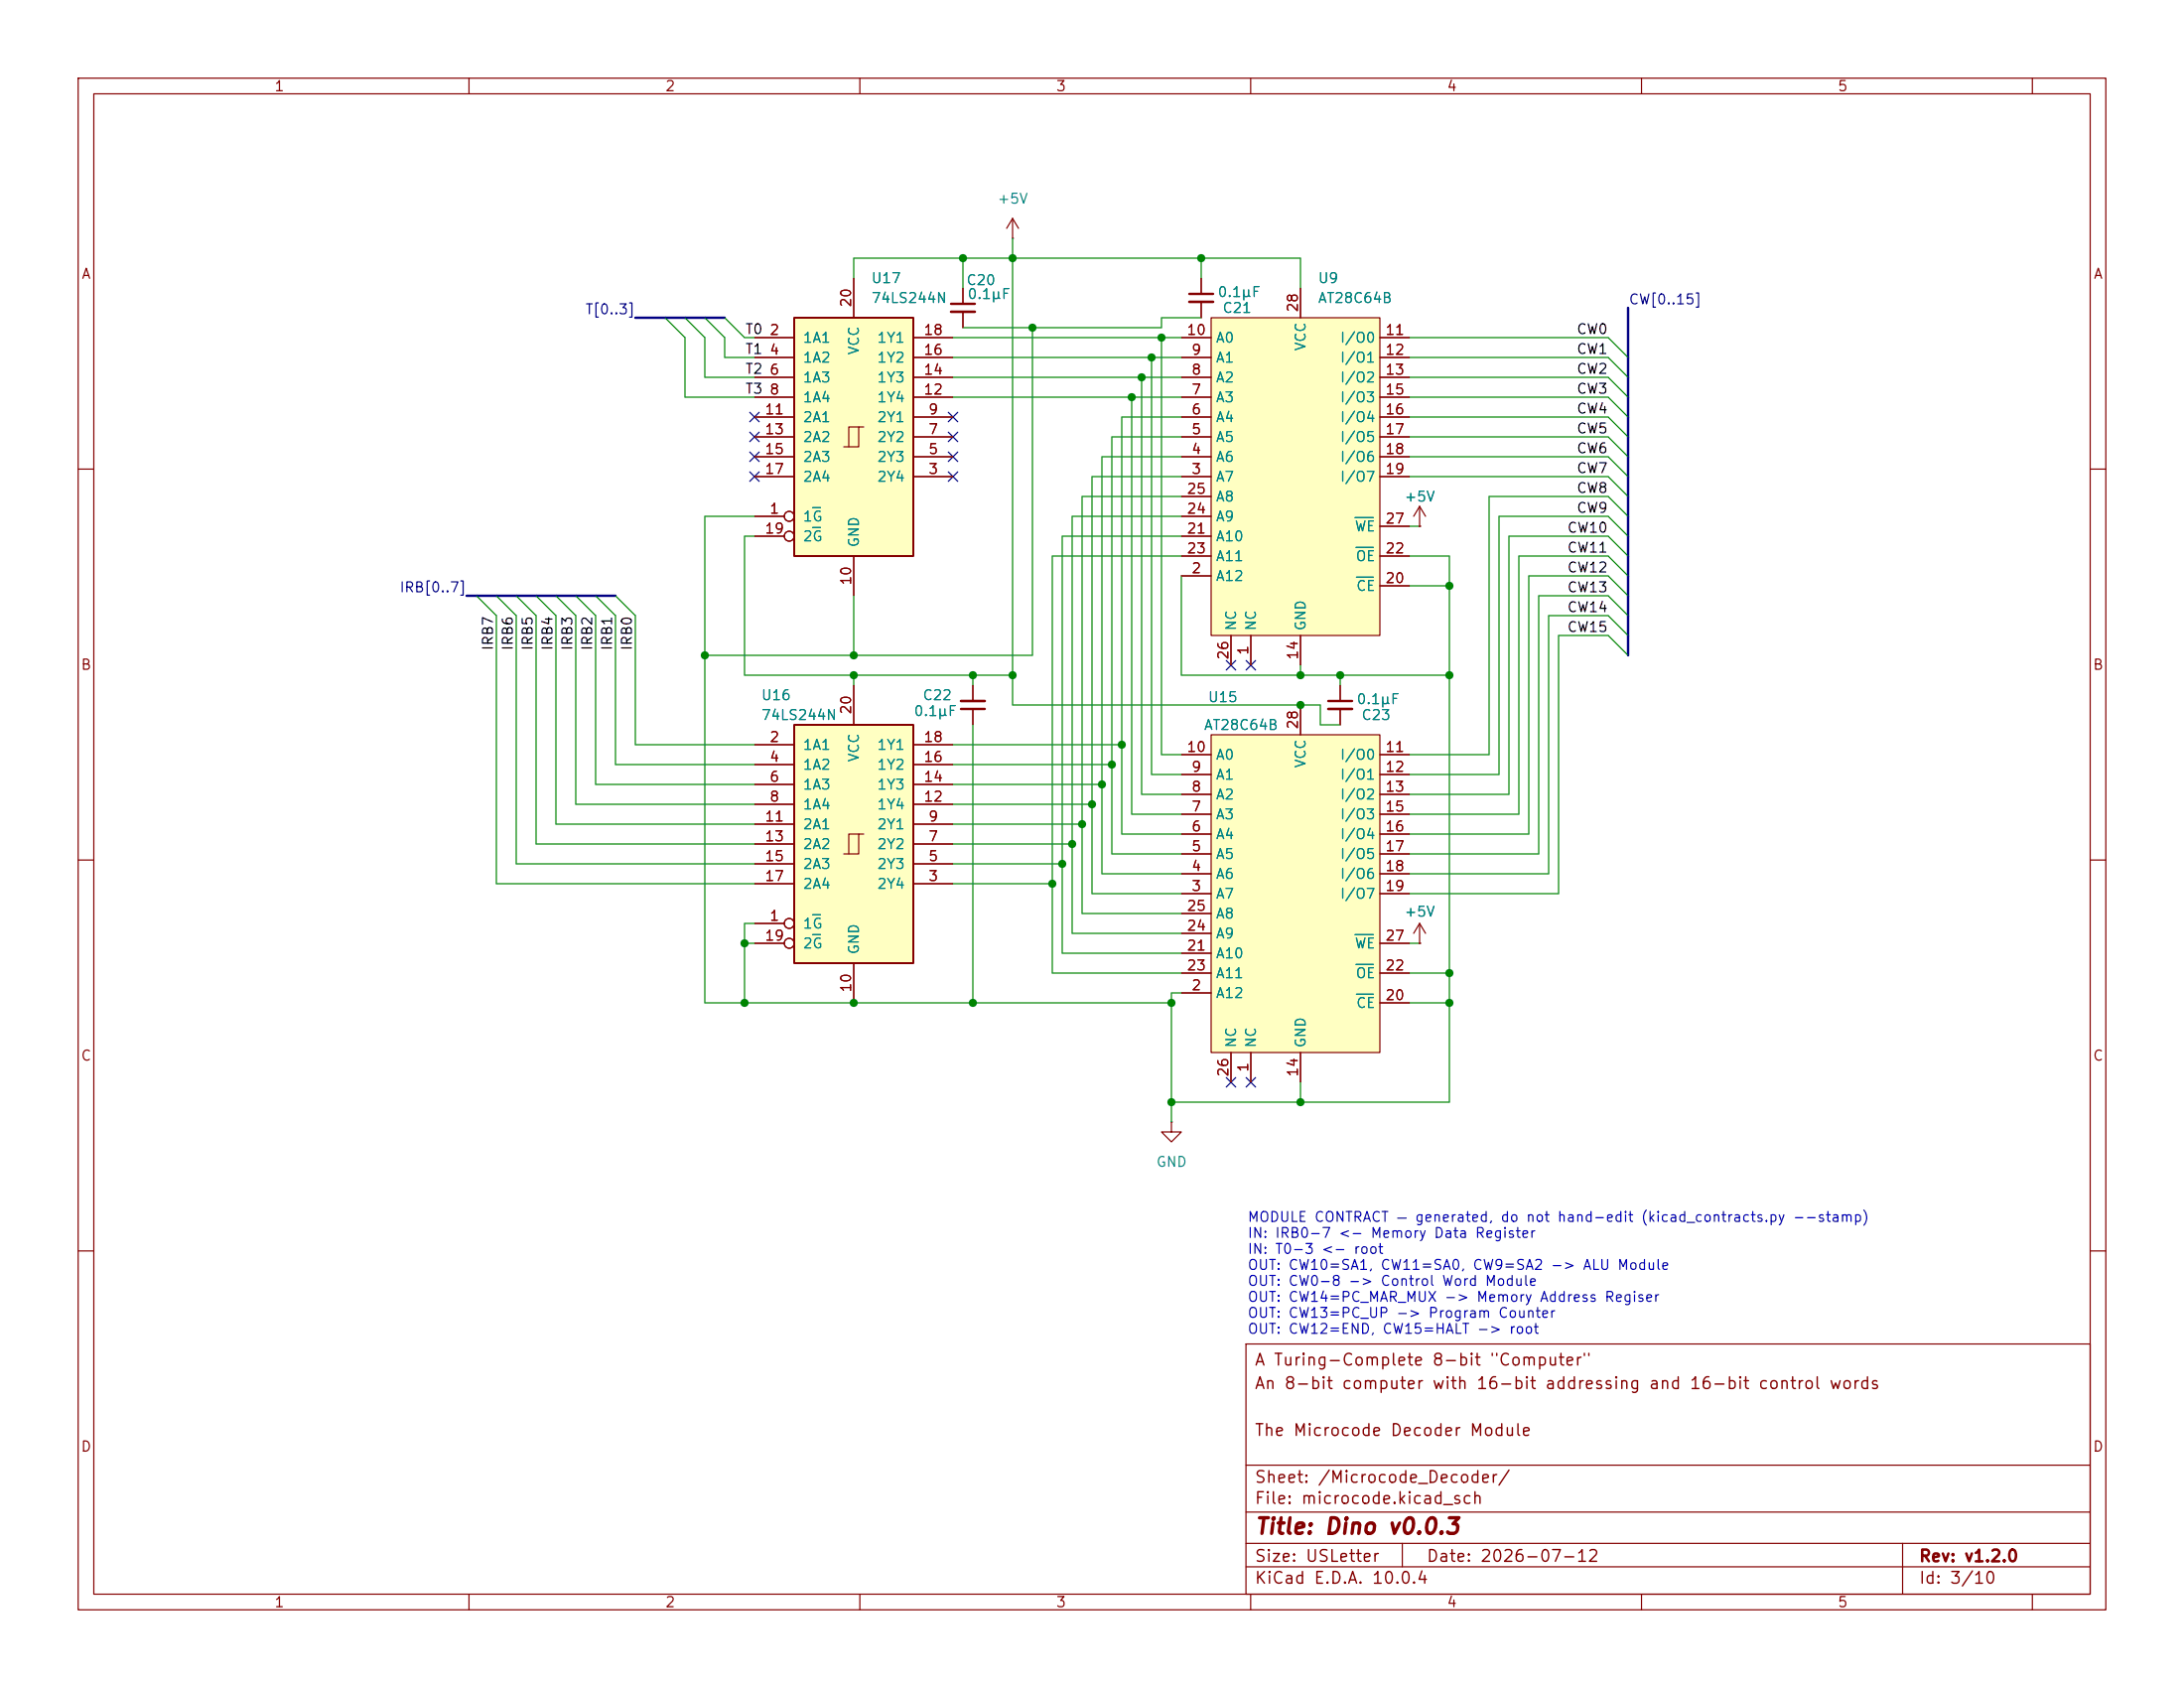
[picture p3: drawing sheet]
<svg xmlns="http://www.w3.org/2000/svg" width="279mm" height="216mm" viewBox="0 0 279 216" stroke-linecap="round" stroke-linejoin="round" font-family="sans-serif">
<g fill="none" stroke="#840000" stroke-width=".15">
<path d="M10 10h259.4v195.9h-259.4zM12 12h255.4v191.9h-255.4zM60 10v2M110 10v2M160 10v2M210 10v2M260 10v2M10 60h2M181.6 67.3h.1M181.6 64.8l-.8 1.2M181.6 64.8l.8 1.2M181.6 64.8v2.5"/>
<path d="M267.4 60h2M124.5 87.6v2.1M124.5 90.7v2M10 110h2M267.4 110h2M10 160h2M159.4 171.9h108v32h-108zM267.4 160h2M159.4 197.4h108M159.4 193.4h108M159.4 187.4h108M179.4 197.4v3"/>
<path d="M243.4 197.4v6.5M60 203.9v2M110 203.9v2M159.4 200.4h108M160 203.9v2M210 203.9v2M260 203.9v2"/>
</g>
<path d="M122.9 90.7h3.1" fill="none" stroke="#840000" stroke-width=".3"/>
<path d="M122.9 89.7h3.1" fill="none" stroke="#840000" stroke-width=".33"/>
<path d="M101.6 92.7h15.2v30.5h-15.2z" fill="#ffffc2"/>
<g fill="none" stroke="#840000" stroke-width=".15">
<path d="M123.2 36.8v2.1M123.2 39.9v2M129.5 30.5h.1M129.5 27.9l-.7 1.3M129.5 27.9l.8 1.3M129.5 27.9v2.6M153.7 35.6v2M153.7 38.6v2M96.5 95.3h5.1M96.5 97.8h5.1M109.2 87.6v5.1M116.8 95.3h5.1"/>
<path d="M116.8 97.8h5.1M171.4 87.6v2.1M171.4 90.7v2M96.5 118.1h3.8M96.5 113h5.1M96.5 110.5h5.1M96.5 100.3h5.1M96.5 108h5.1M96.5 102.9h5.1M96.5 105.4h5.1M109.9 106.7h-1.3v2.5M110.5 106.7h-.6v2.5h-2"/>
<path d="M116.8 113h5.1M116.8 110.5h5.1M116.8 100.3h5.1M116.8 108h5.1M116.8 102.9h5.1M116.8 105.4h5.1M181.6 118.1l-.8 1.3M181.6 118.1l.8 1.3M181.6 118.1v2.6M96.5 120.7h3.8M109.2 123.2v5.1M181.6 120.7h.1"/>
<circle cx="101" cy="118.1" r=".63"/>
<circle cx="101" cy="120.6" r=".63"/>
</g>
<path d="M101.6 92.7h15.2v30.5h-15.2z" fill="none" stroke="#840000" stroke-width=".25"/>
<path d="M104 117h1M104 119.5h1" fill="none" stroke="#008484" stroke-width=".15"/>
<path d="M121.7 38.9h3M152.1 37.6h3.1M169.9 89.7h3.1" fill="none" stroke="#840000" stroke-width=".3"/>
<path d="M121.7 39.9h3M152.1 38.6h3.1M169.9 90.7h3.1" fill="none" stroke="#840000" stroke-width=".33"/>
<path d="M154.9 40.6h21.6v40.7h-21.6z" fill="#ffffc2"/>
<g fill="none" stroke="#840000" stroke-width=".15">
<path d="M166.4 36.8v3.8M151.1 58.4h3.8M151.1 55.9h3.8M151.1 53.3h3.8M151.1 50.8h3.8M151.1 48.3h3.8M151.1 45.7h3.8M151.1 43.2h3.8M154.9 40.6h21.6v40.7h-21.6zM176.5 58.4h3.8M176.5 55.9h3.8M176.5 53.3h3.8"/>
<path d="M176.5 50.8h3.8M176.5 48.3h3.8M176.5 45.7h3.8M176.5 43.2h3.8M151.1 73.7h3.8M151.1 61h3.8M151.1 68.6h3.8M151.1 71.1h3.8M151.1 66h3.8M151.1 63.5h3.8M176.5 61h3.8M176.5 74.9h3.8"/>
<path d="M176.5 71.1h3.8M176.5 67.3h3.8M157.5 81.3v3.8M160 81.3v3.8M166.4 81.3v3.8M149.9 143.5v1.3h1.2l-1.2 1.3-1.3-1.3h1.3M149.9 143.5h.1"/>
</g>
<path d="M173.3 66.2h2.4M173.5 70h2.2M173.5 73.8h2.2" fill="none" stroke="#008484" stroke-width=".15"/>
<path d="M154.9 94h21.6v40.6h-21.6z" fill="#ffffc2"/>
<g fill="none" stroke="#840000" stroke-width=".15">
<path d="M151.1 99.1h3.8M151.1 96.5h3.8M154.9 94h21.6v40.6h-21.6zM166.4 90.2v3.8M176.5 99.1h3.8M176.5 96.5h3.8M151.1 114.3h3.8M151.1 111.8h3.8M151.1 109.2h3.8M151.1 106.7h3.8M151.1 104.1h3.8M151.1 101.6h3.8"/>
<path d="M151.1 119.4h3.8M151.1 116.8h3.8M176.5 114.3h3.8M176.5 111.8h3.8M176.5 109.2h3.8M176.5 106.7h3.8M176.5 104.1h3.8M176.5 101.6h3.8M151.1 127h3.8M151.1 121.9h3.8M151.1 124.5h3.8M157.5 134.6v3.8"/>
<path d="M160 134.6v3.8M166.4 134.6v3.8M176.5 128.3h3.8M176.5 124.5h3.8M176.5 120.7h3.8"/>
</g>
<path d="M173.3 119.5h2.4M173.5 123.4h2.2M173.5 127.2h2.2" fill="none" stroke="#008484" stroke-width=".15"/>
<path d="M101.6 40.6h15.2v30.5h-15.2z" fill="#ffffc2"/>
<g fill="none" stroke="#840000" stroke-width=".15">
<path d="M109.2 35.6v5M123.2 36.8v2.1M123.2 39.9v2M153.7 35.6v2M153.7 38.6v2M166.4 36.8v3.8M96.5 43.2h5.1M96.5 45.7h5.1M96.5 58.4h5.1M96.5 48.3h5.1M96.5 55.9h5.1M96.5 50.8h5.1"/>
<path d="M96.5 53.3h5.1M109.9 54.6h-1.3v2.6M110.5 54.6h-.6v2.6h-2M116.8 43.2h5.1M116.8 45.7h5.1M116.8 58.4h5.1M116.8 48.3h5.1M116.8 55.9h5.1M116.8 50.8h5.1M116.8 53.3h5.1M151.1 43.2h3.8M151.1 45.7h3.8"/>
<path d="M151.1 58.4h3.8M151.1 48.3h3.8M151.1 55.9h3.8M151.1 50.8h3.8M151.1 53.3h3.8M176.5 43.2h3.8M176.5 45.7h3.8M176.5 58.4h3.8M176.5 48.3h3.8M176.5 55.9h3.8M176.5 50.8h3.8M176.5 53.3h3.8"/>
<path d="M96.5 66h3.8M96.5 61h5.1M96.5 68.6h3.8M109.2 71.1v5.1M116.8 61h5.1M151.1 66h3.8M151.1 61h3.8M151.1 68.6h3.8M151.1 73.7h3.8M151.1 71.1h3.8M151.1 63.5h3.8M176.5 61h3.8"/>
<path d="M176.5 74.9h3.8M176.5 71.1h3.8M176.5 67.3h3.8M181.6 67.3h.1M96.5 95.3h5.1M96.5 97.8h5.1M109.2 87.6v5.1M116.8 95.3h5.1M116.8 97.8h5.1M124.5 87.6v2.1M124.5 90.7v2M151.1 99.1h3.8"/>
<path d="M151.1 96.5h3.8M157.5 81.3v3.8M160 81.3v3.8M166.4 81.3v3.8M166.4 90.2v3.8M171.4 87.6v2.1M171.4 90.7v2M176.5 99.1h3.8M176.5 96.5h3.8M96.5 118.1h3.8M96.5 113h5.1M96.5 110.5h5.1"/>
<path d="M96.5 100.3h5.1M96.5 108h5.1M96.5 102.9h5.1M96.5 105.4h5.1M116.8 113h5.1M116.8 110.5h5.1M116.8 100.3h5.1M116.8 108h5.1M116.8 102.9h5.1M116.8 105.4h5.1M151.1 114.3h3.8M151.1 111.8h3.8"/>
<path d="M151.1 109.2h3.8M151.1 106.7h3.8M151.1 104.1h3.8M151.1 101.6h3.8M151.1 119.4h3.8M151.1 116.8h3.8M176.5 114.3h3.8M176.5 111.8h3.8M176.5 109.2h3.8M176.5 106.7h3.8M176.5 104.1h3.8M176.5 101.6h3.8"/>
<path d="M96.5 120.7h3.8M109.2 123.2v5.1M151.1 127h3.8M151.1 121.9h3.8M151.1 124.5h3.8M157.5 134.6v3.8M160 134.6v3.8M166.4 134.6v3.8M176.5 128.3h3.8M176.5 124.5h3.8M176.5 120.7h3.8M181.6 120.7h.1"/>
<circle cx="101" cy="66" r=".63"/>
<circle cx="101" cy="68.6" r=".63"/>
<circle cx="101" cy="118.1" r=".63"/>
<circle cx="101" cy="120.6" r=".63"/>
</g>
<path d="M101.6 40.6h15.2v30.5h-15.2z" fill="none" stroke="#840000" stroke-width=".25"/>
<path d="M104 64.9h1M104 67.5h1M173.3 66.2h2.4M173.5 70h2.2M173.5 73.8h2.2M104 119.5h1M104 117h1M173.3 119.5h2.4M173.5 123.4h2.2M173.5 127.2h2.2" fill="none" stroke="#008484" stroke-width=".15"/>
<path d="M208.3 39.4v44.4M81.3 40.6h11.4M59.7 76.2h19" fill="none" stroke="#000084" stroke-width=".3"/>
<g fill="none" stroke="#008400" stroke-width=".15">
<path d="M109.2 35.6v-2.6h57.2v3.8M123.2 33v3.8M129.5 30.5v59.7h39.4v2.5h2.5M153.7 33v2.6M85.1 40.6l2.5 2.6v7.6h8.9M87.6 40.6l2.6 2.6v5.1h6.3M90.2 40.6l2.5 2.6v2.5h3.8M92.7 40.6l2.5 2.6h1.3M121.9 50.8h29.2M121.9 48.3h29.2M121.9 45.7h29.2M121.9 43.2h29.2"/>
<path d="M132.1 41.9v41.9h-41.9M144.8 50.8v53.3h6.3M146 48.3v53.3h5.1M147.3 45.7v53.4h3.8M148.6 43.2v53.3h2.5M151.1 55.9h-8.9v53.3h8.9M151.1 53.3h-7.6v53.4h7.6M151.1 58.4h-10.1v53.4h10.1M153.7 40.6h-5.1v1.3h-25.4M180.3 50.8h25.4l2.6 2.5M180.3 48.3h25.4l2.6 2.5M180.3 45.7h25.4l2.6 2.6"/>
<path d="M180.3 55.9h25.4l2.6 2.5M180.3 43.2h25.4l2.6 2.5M180.3 58.4h25.4l2.6 2.6M180.3 53.3h25.4l2.6 2.6M61 76.2l2.5 2.5v34.3h33M63.5 76.2l2.5 2.5v31.8h30.5M66 76.2l2.6 2.5v29.3h27.9M68.6 76.2l2.5 2.5v26.7h25.4M71.1 76.2l2.6 2.5v24.2h22.8M73.7 76.2l2.5 2.5v21.6h20.3M76.2 76.2l2.5 2.5v19.1h17.8M78.7 76.2l2.6 2.5v16.6h15.2"/>
<path d="M96.5 68.6h-1.3v17.8h34.3M96.5 66h-6.3v62.3h59.7M109.2 76.2v7.6M151.1 68.6h-15.2v53.3h15.2M151.1 73.7v12.7h34.3M151.1 71.1h-16.5v53.4h16.5M151.1 61h-11.4v53.3h11.4M151.1 66h-13.9v53.4h13.9M151.1 63.5h-12.7v53.3h12.7M180.3 67.3h1.3M180.3 71.1h5.1v69.9h-35.5M180.3 74.9h5.1"/>
<path d="M180.3 61h25.4l2.6 2.5M208.3 73.7l-2.6-2.6h-11.4v33h-14M208.3 76.2l-2.6-2.5h-10.1v33h-15.3M208.3 71.1l-2.6-2.5h-12.7v33h-12.7M208.3 78.7l-2.6-2.5h-8.9v33h-16.5M208.3 68.6l-2.6-2.6h-13.9v33.1h-11.5M208.3 66l-2.6-2.5h-15.2v33h-10.2M109.2 86.4v1.2M121.9 97.8h20.3M121.9 95.3h21.6M124.5 86.4v1.2M124.5 92.7v35.6"/>
<path d="M166.4 85.1v1.3M171.4 86.4v1.2M208.3 81.3l-2.6-2.6h-7.6v33.1h-17.8M208.3 83.8l-2.6-2.5h-6.3v33h-19.1M96.5 118.1h-1.3v10.2M121.9 113h12.7M121.9 105.4h16.5M121.9 110.5h14M121.9 100.3h19.1M121.9 108h15.3M121.9 102.9h17.8M95.2 120.7h1.3"/>
<path d="M151.1 127h-1.2v16.5M166.4 138.4v2.6M180.3 120.7h1.3M180.3 128.3h5.1M180.3 124.5h5.1"/>
</g>
<g fill="none" stroke="#000084" stroke-width=".15">
<path d="M95.9 57.8l1.2 1.2M95.9 55.3l1.2 1.2M95.9 52.7l1.2 1.2M97.1 57.8l-1.2 1.2M97.1 55.3l-1.2 1.2M97.1 52.7l-1.2 1.2M121.3 52.7l1.2 1.2M121.3 55.3l1.2 1.2M121.3 57.8l1.2 1.2M122.5 52.7l-1.2 1.2M122.5 55.3l-1.2 1.2M122.5 57.8l-1.2 1.2"/>
<path d="M95.9 60.4l1.2 1.2M97.1 60.4l-1.2 1.2M121.3 60.4l1.2 1.2M122.5 60.4l-1.2 1.2M156.9 84.5l1.2 1.2M158.1 84.5l-1.2 1.2M159.4 84.5l1.2 1.2M160.6 84.5l-1.2 1.2M156.9 137.8l1.2 1.2M158.1 137.8l-1.2 1.2M159.4 137.8l1.2 1.2M160.6 137.8l-1.2 1.2"/>
</g>
<g fill="#008400" stroke="#008400" stroke-width=".13">
<circle cx="166.4" cy="141" r=".46"/>
<circle cx="135.9" cy="110.5" r=".46"/>
<circle cx="124.5" cy="128.3" r=".46"/>
<circle cx="137.2" cy="108" r=".46"/>
<circle cx="149.9" cy="141" r=".46"/>
<circle cx="166.4" cy="90.2" r=".46"/>
<circle cx="171.4" cy="86.4" r=".46"/>
<circle cx="166.4" cy="86.4" r=".46"/>
<circle cx="185.4" cy="128.3" r=".46"/>
<circle cx="185.4" cy="124.5" r=".46"/>
<circle cx="141" cy="100.3" r=".46"/>
<circle cx="143.5" cy="95.3" r=".46"/>
<circle cx="142.2" cy="97.8" r=".46"/>
<circle cx="138.4" cy="105.4" r=".46"/>
<circle cx="149.9" cy="128.3" r=".46"/>
<circle cx="139.7" cy="102.9" r=".46"/>
<circle cx="134.6" cy="113" r=".46"/>
<circle cx="185.4" cy="86.4" r=".46"/>
<circle cx="185.4" cy="74.9" r=".46"/>
<circle cx="129.5" cy="86.4" r=".46"/>
<circle cx="124.5" cy="86.4" r=".46"/>
<circle cx="95.2" cy="120.7" r=".46"/>
<circle cx="95.2" cy="128.3" r=".46"/>
<circle cx="109.2" cy="128.3" r=".46"/>
<circle cx="144.8" cy="50.8" r=".46"/>
<circle cx="147.3" cy="45.7" r=".46"/>
<circle cx="148.6" cy="43.2" r=".46"/>
<circle cx="146" cy="48.3" r=".46"/>
<circle cx="132.1" cy="41.9" r=".46"/>
<circle cx="90.2" cy="83.8" r=".46"/>
<circle cx="129.5" cy="33" r=".46"/>
<circle cx="123.2" cy="33" r=".46"/>
<circle cx="153.7" cy="33" r=".46"/>
<circle cx="109.2" cy="83.8" r=".46"/>
<circle cx="109.2" cy="86.4" r=".46"/>
</g>
<text font-size="2" fill="#840000" x="160.4" y="196.7">Title: Dino v0.0.3</text>
<g font-size="1.5" fill="#840000">
<text x="160.4" y="178">An 8-bit computer with 16-bit addressing and 16-bit control words</text>
<text x="160.4" y="175">A Turing-Complete 8-bit &quot;Computer&quot;</text>
<text x="160.4" y="184">The Microcode Decoder Module</text>
<text x="160.4" y="190">Sheet: /Microcode_Decoder/</text>
<text x="160.4" y="192.7">File: microcode.kicad_sch</text>
<text x="160.4" y="202.9">KiCad E.D.A. 10.0.4</text>
<text x="160.4" y="200.1">Size: USLetter</text>
<text x="182.4" y="200.1">Date: 2026-07-12</text>
<text x="245.4" y="200.1">Rev: v1.2.0</text>
<text x="245.4" y="202.9">Id: 3/10</text>
</g>
<g font-size="1.3" fill="#840000">
<text x="35" y="12">1</text>
<text x="85" y="12">2</text>
<text x="135" y="12">3</text>
<text x="185" y="12">4</text>
<text x="235" y="12">5</text>
<text x="10.3" y="36">A</text>
<text x="267.7" y="36">A</text>
<text x="109.2" y="39.4" transform="rotate(-90 109.2 39.4)">20</text>
<text x="166.3" y="40" transform="rotate(-90 166.3 40)">28</text>
<text x="98.4" y="43.2">2</text>
<text x="98.4" y="45.7">4</text>
<text x="118.1" y="45.7">16</text>
<text x="118.1" y="43.2">18</text>
<text x="151.7" y="43.2">10</text>
<text x="152.3" y="45.7">9</text>
<text x="177.1" y="43.2">11</text>
<text x="177.1" y="45.7">12</text>
<text x="97.7" y="53.3">11</text>
<text x="98.4" y="48.2">6</text>
<text x="98.4" y="50.8">8</text>
<text x="118.1" y="50.8">12</text>
<text x="118.1" y="48.2">14</text>
<text x="118.7" y="53.3">9</text>
<text x="152.3" y="53.3">6</text>
<text x="152.3" y="50.8">7</text>
<text x="152.3" y="48.2">8</text>
<text x="177.1" y="48.2">13</text>
<text x="177.1" y="50.8">15</text>
<text x="177.1" y="53.3">16</text>
<text x="97.7" y="55.9">13</text>
<text x="97.7" y="58.4">15</text>
<text x="118.7" y="58.4">5</text>
<text x="118.7" y="55.9">7</text>
<text x="152.3" y="58.4">4</text>
<text x="152.3" y="55.9">5</text>
<text x="177.1" y="55.9">17</text>
<text x="177.1" y="58.4">18</text>
<text x="97.7" y="60.9">17</text>
<text x="118.7" y="60.9">3</text>
<text x="151.7" y="63.5">25</text>
<text x="152.3" y="60.9">3</text>
<text x="177.1" y="60.9">19</text>
<text x="97.7" y="68.6">19</text>
<text x="98.4" y="66">1</text>
<text x="151.7" y="68.6">21</text>
<text x="151.7" y="71.1">23</text>
<text x="151.7" y="66">24</text>
<text x="177.1" y="71.1">22</text>
<text x="177.1" y="67.3">27</text>
<text x="109.2" y="75" transform="rotate(-90 109.2 75)">10</text>
<text x="152.3" y="73.6">2</text>
<text x="177.1" y="74.9">20</text>
<text x="160" y="83.9" transform="rotate(-90 160 83.9)">1</text>
<text x="10.3" y="86">B</text>
<text x="157.5" y="84.5" transform="rotate(-90 157.5 84.5)">26</text>
<text x="166.3" y="84.5" transform="rotate(-90 166.3 84.5)">14</text>
<text x="267.7" y="86">B</text>
<text x="98.4" y="95.2">2</text>
<text x="109.2" y="91.5" transform="rotate(-90 109.2 91.5)">20</text>
<text x="118.1" y="95.2">18</text>
<text x="166.3" y="93.4" transform="rotate(-90 166.3 93.4)">28</text>
<text x="98.4" y="97.8">4</text>
<text x="98.4" y="100.3">6</text>
<text x="118.1" y="100.3">14</text>
<text x="118.1" y="97.8">16</text>
<text x="151.7" y="96.5">10</text>
<text x="152.3" y="101.6">8</text>
<text x="152.3" y="99">9</text>
<text x="177.1" y="96.5">11</text>
<text x="177.1" y="99">12</text>
<text x="177.1" y="101.6">13</text>
<text x="97.7" y="105.4">11</text>
<text x="97.7" y="107.9">13</text>
<text x="98.4" y="102.8">8</text>
<text x="118.1" y="102.8">12</text>
<text x="118.7" y="107.9">7</text>
<text x="118.7" y="105.4">9</text>
<text x="152.3" y="106.7">6</text>
<text x="152.3" y="104.1">7</text>
<text x="177.1" y="104.1">15</text>
<text x="177.1" y="106.7">16</text>
<text x="97.7" y="110.5">15</text>
<text x="97.7" y="113">17</text>
<text x="118.7" y="113">3</text>
<text x="118.7" y="110.5">5</text>
<text x="152.3" y="111.7">4</text>
<text x="152.3" y="109.2">5</text>
<text x="177.1" y="109.2">17</text>
<text x="177.1" y="111.7">18</text>
<text x="98.4" y="118.1">1</text>
<text x="151.7" y="119.4">24</text>
<text x="151.7" y="116.8">25</text>
<text x="152.3" y="114.3">3</text>
<text x="177.1" y="114.3">19</text>
<text x="97.7" y="120.6">19</text>
<text x="151.7" y="121.9">21</text>
<text x="151.7" y="124.4">23</text>
<text x="177.1" y="124.4">22</text>
<text x="177.1" y="120.6">27</text>
<text x="109.2" y="127" transform="rotate(-90 109.2 127)">10</text>
<text x="152.3" y="127">2</text>
<text x="177.1" y="128.2">20</text>
<text x="10.3" y="136">C</text>
<text x="157.5" y="137.8" transform="rotate(-90 157.5 137.8)">26</text>
<text x="160" y="137.2" transform="rotate(-90 160 137.2)">1</text>
<text x="166.3" y="137.8" transform="rotate(-90 166.3 137.8)">14</text>
<text x="267.7" y="136">C</text>
<text x="10.3" y="186">D</text>
<text x="267.7" y="186">D</text>
<text x="35" y="205.9">1</text>
<text x="85" y="205.9">2</text>
<text x="135" y="205.9">3</text>
<text x="185" y="205.9">4</text>
<text x="235" y="205.9">5</text>
</g>
<g font-size="1.3" fill="#008484">
<text x="127.5" y="26.4">+5V</text>
<text x="111.4" y="36.5">U17</text>
<text x="111.4" y="39.1">74LS244N</text>
<text x="123.5" y="36.8">C20</text>
<text x="123.7" y="38.6">0.1µF</text>
<text x="155.7" y="38.3">0.1µF</text>
<text x="156.3" y="40.3">C21</text>
<text x="168.5" y="36.5">U9</text>
<text x="168.5" y="39.1">AT28C64B</text>
<text x="102.6" y="44.2">1A1</text>
<text x="102.6" y="46.7">1A2</text>
<text x="110.2" y="45.5" transform="rotate(-90 110.2 45.5)">VCC</text>
<text x="112.1" y="46.7">1Y2</text>
<text x="112.1" y="44.2">1Y1</text>
<text x="155.4" y="46.7">A1</text>
<text x="155.4" y="44.2">A0</text>
<text x="167.3" y="45" transform="rotate(-90 167.3 45)">VCC</text>
<text x="171.3" y="44.2">I/O0</text>
<text x="171.3" y="46.7">I/O1</text>
<text x="102.6" y="49.2">1A3</text>
<text x="102.6" y="51.8">1A4</text>
<text x="112.1" y="51.8">1Y4</text>
<text x="112.1" y="49.2">1Y3</text>
<text x="155.4" y="51.8">A3</text>
<text x="155.4" y="49.2">A2</text>
<text x="171.3" y="49.2">I/O2</text>
<text x="171.3" y="51.8">I/O3</text>
<text x="102.6" y="54.3">2A1</text>
<text x="102.6" y="56.9">2A2</text>
<text x="102.6" y="59.4">2A3</text>
<text x="112.1" y="59.4">2Y3</text>
<text x="112.1" y="56.9">2Y2</text>
<text x="112.1" y="54.3">2Y1</text>
<text x="155.4" y="59.4">A6</text>
<text x="155.4" y="56.9">A5</text>
<text x="155.4" y="54.3">A4</text>
<text x="171.3" y="54.3">I/O4</text>
<text x="171.3" y="56.9">I/O5</text>
<text x="171.3" y="59.4">I/O6</text>
<text x="102.6" y="61.9">2A4</text>
<text x="112.1" y="61.9">2Y4</text>
<text x="155.4" y="61.9">A7</text>
<text x="155.4" y="64.5">A8</text>
<text x="171.3" y="61.9">I/O7</text>
<text x="179.6" y="64.5">+5V</text>
<text x="102.6" y="67">1G</text>
<text x="102.6" y="69.6">2G</text>
<text x="110.2" y="70.1" transform="rotate(-90 110.2 70.1)">GND</text>
<text x="155.4" y="69.6">A10</text>
<text x="155.4" y="67">A9</text>
<text x="173.2" y="68.3">WE</text>
<text x="155.4" y="74.6">A12</text>
<text x="155.4" y="72.1">A11</text>
<text x="173.3" y="72.1">OE</text>
<text x="173.4" y="75.9">CE</text>
<text x="158.5" y="80.8" transform="rotate(-90 158.5 80.8)">NC</text>
<text x="161" y="80.8" transform="rotate(-90 161 80.8)">NC</text>
<text x="167.3" y="80.8" transform="rotate(-90 167.3 80.8)">GND</text>
<text x="97.3" y="89.9">U16</text>
<text x="117.9" y="89.9">C22</text>
<text x="97.3" y="92.4">74LS244N</text>
<text x="116.8" y="91.9">0.1µF</text>
<text x="153.9" y="93.7">AT28C64B</text>
<text x="154.4" y="90.1">U15</text>
<text x="173.5" y="90.4">0.1µF</text>
<text x="174.1" y="92.4">C23</text>
<text x="102.6" y="96.2">1A1</text>
<text x="102.6" y="98.8">1A2</text>
<text x="102.6" y="101.3">1A3</text>
<text x="110.2" y="97.6" transform="rotate(-90 110.2 97.6)">VCC</text>
<text x="112.1" y="101.3">1Y3</text>
<text x="112.1" y="98.8">1Y2</text>
<text x="112.1" y="96.2">1Y1</text>
<text x="155.4" y="100">A1</text>
<text x="155.4" y="97.5">A0</text>
<text x="167.3" y="98.3" transform="rotate(-90 167.3 98.3)">VCC</text>
<text x="171.3" y="97.5">I/O0</text>
<text x="171.3" y="100">I/O1</text>
<text x="102.6" y="103.8">1A4</text>
<text x="102.6" y="106.4">2A1</text>
<text x="112.1" y="106.4">2Y1</text>
<text x="112.1" y="103.8">1Y4</text>
<text x="155.4" y="107.7">A4</text>
<text x="155.4" y="105.1">A3</text>
<text x="155.4" y="102.6">A2</text>
<text x="171.3" y="102.6">I/O2</text>
<text x="171.3" y="105.1">I/O3</text>
<text x="171.3" y="107.7">I/O4</text>
<text x="102.6" y="108.9">2A2</text>
<text x="102.6" y="111.5">2A3</text>
<text x="112.1" y="111.5">2Y3</text>
<text x="112.1" y="108.9">2Y2</text>
<text x="155.4" y="112.7">A6</text>
<text x="155.4" y="110.2">A5</text>
<text x="171.3" y="110.2">I/O5</text>
<text x="171.3" y="112.7">I/O6</text>
<text x="102.6" y="119.1">1G</text>
<text x="102.6" y="114">2A4</text>
<text x="112.1" y="114">2Y4</text>
<text x="155.4" y="115.3">A7</text>
<text x="155.4" y="117.8">A8</text>
<text x="171.3" y="115.3">I/O7</text>
<text x="179.6" y="117.6">+5V</text>
<text x="102.6" y="121.6">2G</text>
<text x="110.2" y="122.2" transform="rotate(-90 110.2 122.2)">GND</text>
<text x="155.4" y="122.9">A10</text>
<text x="155.4" y="125.4">A11</text>
<text x="155.4" y="120.4">A9</text>
<text x="173.2" y="121.6">WE</text>
<text x="173.3" y="125.4">OE</text>
<text x="155.4" y="128">A12</text>
<text x="173.4" y="129.2">CE</text>
<text x="158.5" y="134.1" transform="rotate(-90 158.5 134.1)">NC</text>
<text x="161" y="134.1" transform="rotate(-90 161 134.1)">NC</text>
<text x="167.3" y="134.1" transform="rotate(-90 167.3 134.1)">GND</text>
<text x="147.8" y="149.6">GND</text>
</g>
<g font-size="1.3" fill="#000084">
<text x="74.8" y="40.5">T[0..3]</text>
<text x="208.3" y="39.2">CW[0..15]</text>
<text x="51" y="76.1">IRB[0..7]</text>
</g>
<g font-size="1.3">
<text x="95.2" y="43.1">T0</text>
<text x="95.2" y="45.6">T1</text>
<text x="201.6" y="45.6">CW1</text>
<text x="201.6" y="43.1">CW0</text>
<text x="95.2" y="48.1">T2</text>
<text x="95.2" y="50.7">T3</text>
<text x="201.6" y="50.7">CW3</text>
<text x="201.6" y="53.2">CW4</text>
<text x="201.6" y="48.1">CW2</text>
<text x="201.6" y="58.3">CW6</text>
<text x="201.6" y="55.8">CW5</text>
<text x="201.6" y="60.8">CW7</text>
<text x="201.6" y="63.4">CW8</text>
<text x="201.6" y="65.9">CW9</text>
<text x="200.4" y="71">CW11</text>
<text x="200.4" y="68.5">CW10</text>
<text x="200.4" y="73.5">CW12</text>
<text x="200.4" y="76.1">CW13</text>
<text x="63.4" y="83.3" transform="rotate(-90 63.4 83.3)">IRB7</text>
<text x="65.9" y="83.3" transform="rotate(-90 65.9 83.3)">IRB6</text>
<text x="68.5" y="83.3" transform="rotate(-90 68.5 83.3)">IRB5</text>
<text x="71" y="83.3" transform="rotate(-90 71 83.3)">IRB4</text>
<text x="73.5" y="83.3" transform="rotate(-90 73.5 83.3)">IRB3</text>
<text x="76.1" y="83.3" transform="rotate(-90 76.1 83.3)">IRB2</text>
<text x="78.6" y="83.3" transform="rotate(-90 78.6 83.3)">IRB1</text>
<text x="81.2" y="83.3" transform="rotate(-90 81.2 83.3)">IRB0</text>
<text x="200.4" y="78.6">CW14</text>
<text x="200.4" y="81.2">CW15</text>
</g>
<g font-size="1.3" fill="#0000c2">
<text x="159.5" y="156.6">MODULE CONTRACT — generated, do not hand-edit (kicad_contracts.py --stamp)</text>
<text x="159.5" y="158.7">IN: IRB0-7 &lt;- Memory Data Register</text>
<text x="159.5" y="160.7">IN: T0-3 &lt;- root</text>
<text x="159.5" y="162.7">OUT: CW10=SA1, CW11=SA0, CW9=SA2 -&gt; ALU Module</text>
<text x="159.5" y="164.8">OUT: CW0-8 -&gt; Control Word Module</text>
<text x="159.5" y="166.8">OUT: CW14=PC_MAR_MUX -&gt; Memory Address Regiser</text>
<text x="159.5" y="168.9">OUT: CW13=PC_UP -&gt; Program Counter</text>
<text x="159.5" y="170.9">OUT: CW12=END, CW15=HALT -&gt; root</text>
</g>
</svg>
